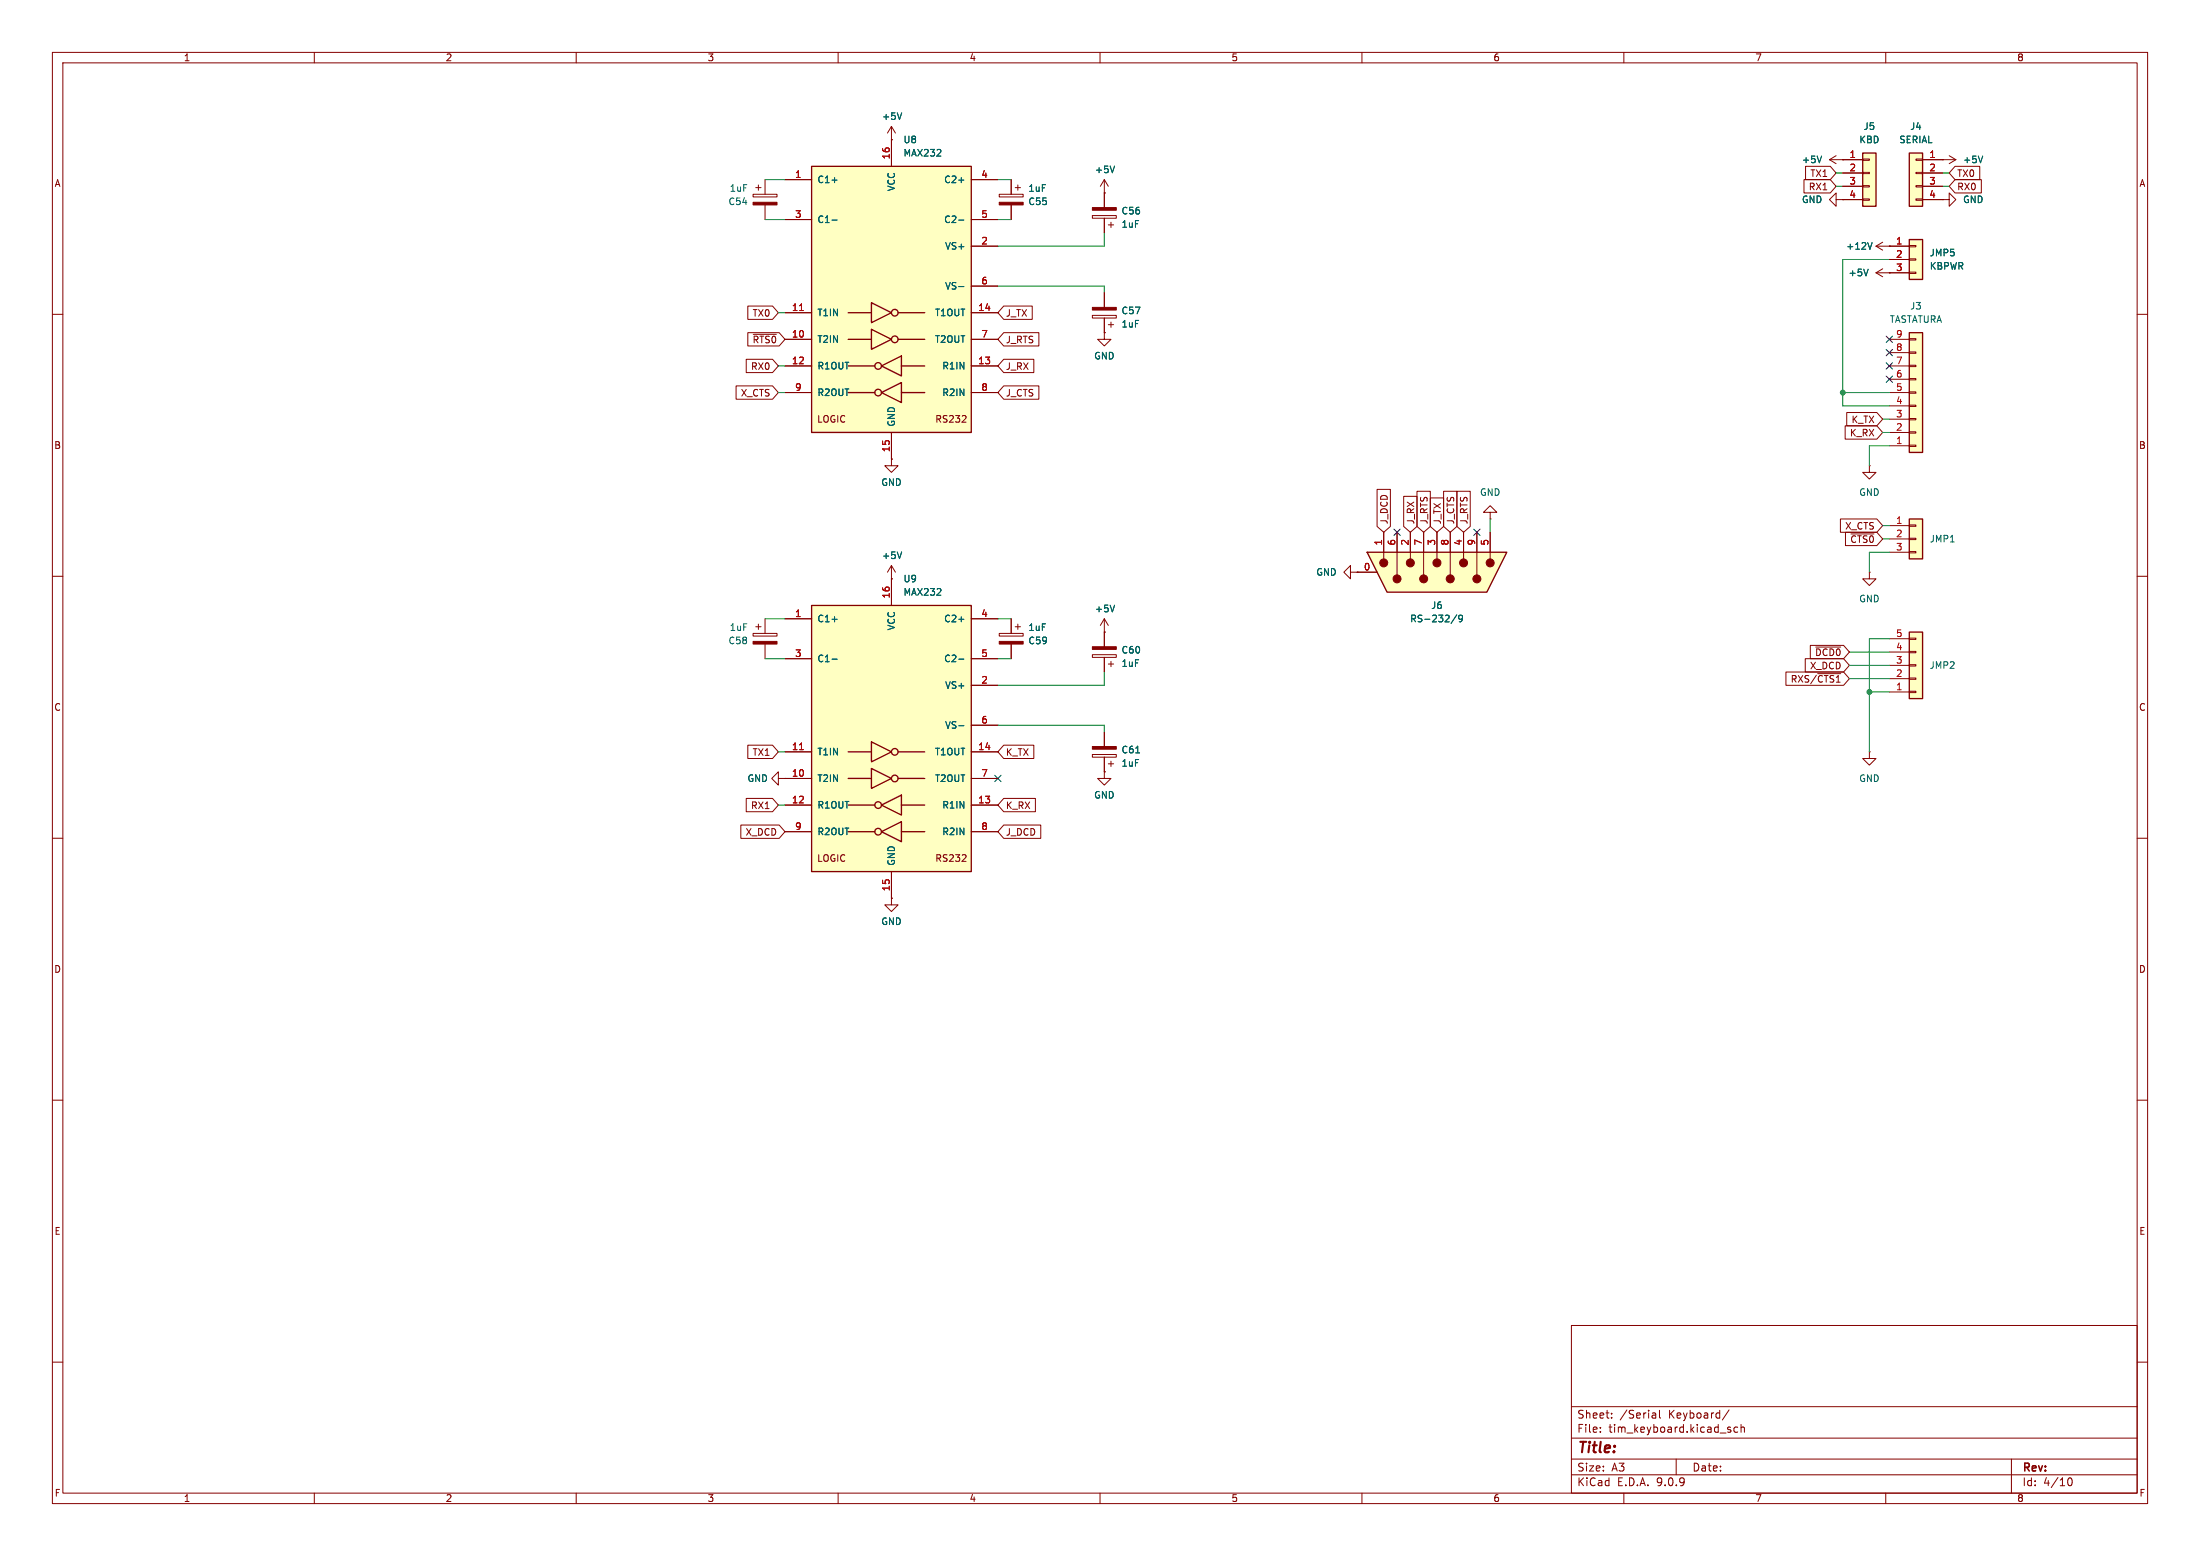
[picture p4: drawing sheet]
<svg xmlns="http://www.w3.org/2000/svg" width="420mm" height="297mm" viewBox="0 0 420 297" stroke-linecap="round" stroke-linejoin="round" font-family="sans-serif">
<g fill="none" stroke="#840000" stroke-width=".19">
<path d="M10 10h400v277h-400zM12 12h396v273h-396zM60 10v2M110 10v2M160 10v2M210 10v2M260 10v2M310 10v2M360 10v2M143.8 37.1h4.5v.5h-4.5zM144.3 35.8h1M144.8 35.3v1"/>
<path d="M146 34.3v2.8M146 39.1v2.8M358.1 47l1.3 .8M358.1 47h2.6M358.1 52.1l1.3 .7M358.1 52.1h2.6M359.4 46.2l-1.3 .8M359.4 51.3l-1.3 .8M360.7 47h.1M360.7 52.1h.1M10 60h2M408 60h2"/>
<path d="M284.5 97.8h1.2l-1.2-1.3-1.3 1.3h1.3v1.3M284.5 99.1h.1M10 110h2M408 110h2M10 160h2M148.6 148.6v-1.3l-1.3 1.3 1.3 1.3v-1.3h1.3M149.9 148.6h.1M356.9 143.5v1.3h1.2l-1.2 1.3-1.3-1.3h1.3M356.9 143.5h.1M408 160h2M10 210h2M408 210h2"/>
<path d="M300 253h108v32h-108zM10 260h2M300 278.5h108M300 274.5h108M300 268.5h108M305.5 273.2v.2M305.5 272.5v.1M307.7 270.5v.2M307.7 269.8v.1M315.6 269.7h.3l.2 .2v.8M316.1 270.6l-.5 .1M316.1 270l-.5 .1"/>
<path d="M316.8 269.2v1.3l.2 .2M320 278.5v3M330 272.9l.4 .1v.2l-.2 .2h-.3M330 272.4l.4 .1M330.1 269.1l-1.3 1.9M331.7 272.5l-.4-.1-.3 .3 .2 .6h.5M332.4 272.5l.2-.1 .3 .1 .1 .9M332.4 271.9v1.5M384 278.5v6.5M408 260h2M60 285v2M110 285v2"/>
<path d="M160 285v2M210 285v2M260 285v2M300 281.5h108M310 285v2M360 285v2M394.7 282.7l.2-.5 .2-.1a.8 .8 0 0 1 .5 .7 .8 .8 0 0 1-.5 .8l-.2-.2-.2-.4"/>
</g>
<path d="M143.8 38.6h4.5v.5h-4.5z" fill="#840000" stroke="#840000" stroke-width=".19"/>
<path d="M356.6 51.4l-.4 1.2M357.4 46.3l-.4 1.3" fill="none" stroke="#006464" stroke-width=".19"/>
<path d="M364.5 45.7h2.5v7.6h-2.5z" fill="#ffffc2"/>
<path d="M364.5 45.7h2.5v7.6h-2.5z" fill="none" stroke="#840000" stroke-width=".25"/>
<g fill="none" stroke="#840000" stroke-width=".19">
<path d="M210.8 55.9v2.8M360.7 47h3.8M360.7 49.5h3.8M360.7 52.1h3.8M364.5 46.9h1.3v.2h-1.3zM364.5 49.4h1.3v.3h-1.3zM364.5 51.9h1.3v.3h-1.3zM208.5 60.2h4.6v.5h-4.6zM210.8 60.7v2.8M211.6 62h1M212.1 61.5v1M170.2 110.5h.1"/>
<path d="M170.2 108l-.8 1.2M170.2 108l.7 1.2M170.2 108v2.5M356.9 109.2v1.3h1.2l-1.2 1.3-1.3-1.3h1.3M356.9 109.2h.1"/>
</g>
<path d="M172.1 105.4l-.4 1.2" fill="none" stroke="#006464" stroke-width=".19"/>
<path d="M208.5 58.7h4.6v.5h-4.6z" fill="#840000" stroke="#840000" stroke-width=".19"/>
<path d="M154.9 31.8h30.5v50.8h-30.5z" fill="#ffffc2"/>
<g fill="none" stroke="#840000" stroke-width=".25">
<path d="M154.9 31.8h30.5v50.8h-30.5zM161.9 59.7h4.5M166.4 57.8l3.8 1.9-3.8 1.9zM171.4 59.7h5.1M161.9 64.8h4.5M161.9 69.9h5.1M161.9 74.9h5.1M166.4 62.9l3.8 1.9-3.8 1.9zM168.3 69.9l3.8-2v3.9zM168.3 74.9l3.8-1.9v3.8zM171.4 64.8h5.1M172.1 69.9h4.4"/>
<path d="M172.1 74.9h4.4"/>
<circle cx="170.8" cy="59.7" r=".63"/>
<circle cx="167.6" cy="69.8" r=".63"/>
<circle cx="167.6" cy="74.9" r=".63"/>
<circle cx="170.8" cy="64.8" r=".63"/>
</g>
<g fill="none" stroke="#840000" stroke-width=".19">
<path d="M149.9 34.3h5M170.2 26.7h.1M170.2 24.1v7.7M170.2 24.1l-.8 1.3M170.2 24.1l.7 1.3M185.4 34.3h5.1M149.9 41.9h5M149.9 59.7h5M185.4 41.9h5.1M185.4 59.7h5.1M185.4 47h5.1M185.4 54.6h5.1"/>
<path d="M149.9 64.8h5M149.9 69.9h5M149.9 74.9h5M184.4 79.4v.5M185.4 64.8h5.1M185.4 69.9h5.1M185.4 74.9h5.1M170.2 82.6v5M183.6 80.6h.8"/>
</g>
<path d="M158.8 34.4h1M172.1 21.5l-.4 1.3M183 34.4h1M158.8 42h1M183 42h1M183 54.7h1" fill="none" stroke="#006464" stroke-width=".19"/>
<path d="M152.6 59.3h.8" fill="none" stroke="#a90000" stroke-width=".19"/>
<path d="M364.5 63.5h2.5v22.9h-2.5z" fill="#ffffc2"/>
<path d="M364.5 63.5h2.5v22.9h-2.5z" fill="none" stroke="#840000" stroke-width=".25"/>
<g fill="none" stroke="#840000" stroke-width=".19">
<path d="M360.7 77.5h3.8M360.7 74.9h3.8M360.7 72.4h3.8M360.7 69.9h3.8M360.7 67.3h3.8M360.7 64.8h3.8M364.5 79.9h1.3v.2h-1.3zM364.5 77.3h1.3v.3h-1.3zM364.5 74.8h1.3v.3h-1.3zM364.5 72.3h1.3v.2h-1.3zM364.5 69.7h1.3v.3h-1.3zM364.5 67.2h1.3v.2h-1.3z"/>
<path d="M364.5 64.6h1.3v.3h-1.3zM360.7 85.1h3.8M360.7 82.6h3.8M360.7 80h3.8M364.5 85h1.3v.2h-1.3zM364.5 82.4h1.3v.3h-1.3z"/>
</g>
<path d="M364.5 99.1h2.5v7.6h-2.5z" fill="#ffffc2"/>
<path d="M364.5 99.1h2.5v7.6h-2.5z" fill="none" stroke="#840000" stroke-width=".25"/>
<path d="M360.7 100.3h3.8M360.7 102.9h3.8M360.7 105.4h3.8M364.5 100.2h1.3v.3h-1.3zM364.5 102.7h1.3v.3h-1.3zM364.5 105.3h1.3v.2h-1.3z" fill="none" stroke="#840000" stroke-width=".19"/>
<path d="M364.5 120.7h2.5v12.7h-2.5z" fill="#ffffc2"/>
<path d="M364.5 120.7h2.5v12.7h-2.5z" fill="none" stroke="#840000" stroke-width=".25"/>
<g fill="none" stroke="#840000" stroke-width=".19">
<path d="M257.8 109.2v1.3l-1.3-1.3 1.3-1.2v1.2h1.3M259.1 109.2h.1M210.8 139.7v2.8M360.7 132.1h3.8M360.7 129.5h3.8M360.7 127h3.8M360.7 124.5h3.8M360.7 121.9h3.8M364.5 132h1.3v.2h-1.3zM364.5 129.4h1.3v.3h-1.3zM364.5 126.9h1.3v.2h-1.3zM364.5 124.3h1.3v.3h-1.3z"/>
<path d="M364.5 121.8h1.3v.2h-1.3zM208.5 144h4.6v.5h-4.6zM210.8 144.5v2.8M211.6 145.8h1M212.1 145.3v1"/>
</g>
<path d="M208.5 142.5h4.6v.5h-4.6z" fill="#840000" stroke="#840000" stroke-width=".19"/>
<path d="M216.8 143.7h.8" fill="none" stroke="#006464" stroke-width=".19"/>
<path d="M261 105.4h26.7l-3.9 7.6h-19z" fill="#ffffc2"/>
<g fill="none" stroke="#840000" stroke-width=".19">
<path d="M259.1 109.2h3.8M264.2 101.6v5.1M266.7 101.6v8.1M269.2 101.6v5.1M271.8 101.6v8.1M274.3 101.6v5.1M276.9 101.6v8.1M279.4 101.6v5.1M281.9 101.6v8.1M284.5 101.6v5.1M208.5 125h4.6v.5h-4.6zM210.8 120.7v2.7"/>
<path d="M210.8 125.5v2.8M211.6 126.7h1M212.1 126.2v1.1"/>
</g>
<path d="M261 105.4h26.7l-3.9 7.6h-19z" fill="none" stroke="#840000" stroke-width=".25"/>
<g fill="#840000" stroke="#840000" stroke-width=".19">
<path d="M208.5 123.4h4.6v.6h-4.6z"/>
<circle cx="284.5" cy="107.4" r=".76"/>
<circle cx="279.4" cy="107.4" r=".76"/>
<circle cx="274.3" cy="107.4" r=".76"/>
<circle cx="269.2" cy="107.4" r=".76"/>
<circle cx="264.2" cy="107.4" r=".76"/>
<circle cx="281.9" cy="110.5" r=".76"/>
<circle cx="276.9" cy="110.5" r=".76"/>
<circle cx="271.8" cy="110.5" r=".76"/>
<circle cx="266.7" cy="110.5" r=".76"/>
</g>
<path d="M278.1 117.4l-1.1 1.6M279.2 118l-.3 .2h-.2l-.2-.2v-.3l.2-.3h.2l.3 .3a.84 .84 0 0 1-.4 1h-.2" fill="none" stroke="#006464" stroke-width=".19"/>
<path d="M154.9 115.6h30.5v50.8h-30.5z" fill="#ffffc2"/>
<g fill="none" stroke="#840000" stroke-width=".25">
<path d="M154.9 115.6h30.5v50.8h-30.5zM161.9 143.5h4.5M161.9 148.6h4.5M161.9 153.7h5.1M161.9 158.8h5.1M166.4 141.6l3.8 1.9-3.8 1.9zM166.4 146.7l3.8 1.9-3.8 1.9zM168.3 153.7l3.8-1.9v3.8zM168.3 158.8l3.8-2v3.9zM171.4 143.5h5.1M171.4 148.6h5.1M172.1 153.7h4.4"/>
<path d="M172.1 158.8h4.4"/>
<circle cx="167.6" cy="158.7" r=".63"/>
<circle cx="167.6" cy="153.7" r=".63"/>
<circle cx="170.8" cy="143.5" r=".63"/>
<circle cx="170.8" cy="148.6" r=".63"/>
</g>
<g fill="none" stroke="#840000" stroke-width=".19">
<path d="M190.8 37.1h4.5v.5h-4.5zM193 34.3v2.8M193 39.1v2.8M193.8 35.8h1M194.3 35.3v1M210.8 36.8h.1M210.8 34.3l-.7 1.3M210.8 34.3l.8 1.3M210.8 34.3v2.5M370.8 30.5h.1M370.8 38.1h1.3v-1.3l1.3 1.3-1.3 1.3v-1.3M370.8 38.1h.1"/>
<path d="M370.8 30.5h2.6M372.1 29.7l1.3 .8M373.4 30.5l-1.3 .7M356.9 88.9v1.3h1.2l-1.2 1.2-1.3-1.2h1.3M356.9 88.9h.1M149.9 118.1h5M170.2 110.5v5.1M185.4 118.1h5.1M149.9 125.7h5M185.4 125.7h5.1M185.4 130.8h5.1M185.4 138.4h5.1"/>
<path d="M149.9 143.5h5M149.9 148.6h5M149.9 153.7h5M149.9 158.8h5M185.4 143.5h5.1M185.4 148.6h5.1M185.4 153.7h5.1M185.4 158.8h5.1M210.8 147.3v1.3h1.3l-1.3 1.3-1.3-1.3h1.3M210.8 147.3h.1M170.2 171.5v1.2h1.2l-1.2 1.3-1.3-1.3h1.3M170.2 171.5h.1"/>
<path d="M170.2 166.4v5.1M183.6 164.4h.8M184.4 163.3v.4"/>
</g>
<path d="M212.8 31.7l-.4 1.3M378.5 29.8l-.4 1.3M158.8 118.2h1M183 118.2h1M158.8 125.8h1M183 125.8h1M183 138.5h1" fill="none" stroke="#006464" stroke-width=".19"/>
<path d="M152.6 143.1h.8" fill="none" stroke="#a90000" stroke-width=".19"/>
<path d="M190.8 38.6h4.5v.5h-4.5z" fill="#840000" stroke="#840000" stroke-width=".19"/>
<path d="M364.5 29.2h2.5v10.2h-2.5z" fill="#ffffc2"/>
<path d="M364.5 29.2h2.5v10.2h-2.5z" fill="none" stroke="#840000" stroke-width=".25"/>
<g fill="none" stroke="#840000" stroke-width=".19">
<path d="M210.8 36.8v2.8M365.8 30.4h1.2v.2h-1.2zM365.8 32.9h1.2v.2h-1.2zM365.8 35.4h1.2v.3h-1.2zM365.8 38h1.2v.2h-1.2zM367 30.5h3.8M367 33h3.8M367 35.6h3.8M367 38.1h3.8M208.5 41.1h4.6v.6h-4.6zM210.8 41.7v2.8M211.6 42.9h1"/>
<path d="M212.1 42.4v1M170.2 87.6v1.3h1.2l-1.2 1.3-1.3-1.3h1.3M170.2 87.6h.1M193 118.1v2.8M193.8 119.6h1M194.3 119.1v1M190.8 120.9h4.5v.5h-4.5zM193 122.9v2.8"/>
</g>
<g fill="#840000" stroke="#840000" stroke-width=".19">
<path d="M208.5 39.6h4.6v.5h-4.6z"/>
<path d="M190.8 122.4h4.5v.5h-4.5z"/>
</g>
<path d="M355.6 29.2h2.5v10.2h-2.5z" fill="#ffffc2"/>
<path d="M355.6 29.2h2.5v10.2h-2.5z" fill="none" stroke="#840000" stroke-width=".25"/>
<g fill="none" stroke="#840000" stroke-width=".19">
<path d="M149.9 34.3h5M170.2 26.7h.1M170.2 26.7v5.1M185.4 34.3h5.1M193 34.3v2.8M193 39.1v2.8M210.8 36.8h.1M210.8 36.8v2.8M344.4 34.3h5l1.1 1.3-1.1 1.2h-5zM344.7 31.7h4.7l1.1 1.3-1.1 1.3h-4.7zM349.2 30.5h6.4M349.2 30.5l1.3 .7"/>
<path d="M350.5 38.1v1.3l-1.3-1.3 1.3-1.3v1.3h1.3M350.5 29.7l-1.3 .8M351.8 38.1h.1M351.8 30.5h.1M351.8 33h3.8M351.8 35.6h3.8M351.8 38.1h3.8M355.6 30.4h1.3v.2h-1.3zM355.6 32.9h1.3v.2h-1.3zM355.6 35.4h1.3v.3h-1.3zM355.6 38h1.3v.2h-1.3zM367 30.5h3.8"/>
<path d="M367 33h3.8M367 35.6h3.8M367 38.1h3.8M370.8 30.5h.1M370.8 38.1h.1M373.2 34.3h5v2.5h-5l-1.1-1.2zM373.2 31.7h4.7v2.6h-4.7l-1.1-1.3zM142.8 58.4h4.7l1.1 1.3-1.1 1.3h-4.7zM149.9 41.9h5M149.9 59.7h5M185.4 47h5.1M185.4 41.9h5.1"/>
<path d="M185.4 59.7h5.1M185.4 54.6h5.1M191.6 58.4h5.5v2.6h-5.5l-1.1-1.3zM210.8 41.7v2.8M210.8 55.9v2.8M360.7 47h.1M360.7 52.1h.1M360.7 47h3.8M360.7 49.5h3.8M360.7 52.1h3.8M140.5 73.7h7l1.1 1.2-1.1 1.3h-7zM142.5 68.6h5l1.1 1.3-1.1 1.2h-5z"/>
<path d="M142.8 63.5h5.9l1.2 1.3-1.2 1.2h-5.9zM143.8 63.8h4.4M149.9 64.8h5M149.9 69.9h5M149.9 74.9h5M185.4 64.8h5.1M185.4 69.9h5.1M185.4 74.9h5.1M191.6 68.6h5.8v2.5h-5.8l-1.1-1.2zM191.6 73.7h6.7v2.5h-6.7l-1.1-1.3zM191.6 63.5h6.7v2.5h-6.7l-1.1-1.2zM210.8 63.5v1.3h1.3l-1.3 1.2-1.3-1.2h1.3"/>
<path d="M210.8 63.5h.1M210.8 60.7v2.8M352.5 78.7h5.8l1.1 1.3-1.1 1.3h-5.8zM170.2 87.6h.1M170.2 82.6v5M262.9 93.4h2.5v7.1l-1.2 1.1-1.3-1.1zM268 94.7h2.5v5.8l-1.3 1.1-1.2-1.1zM270.5 93.8h2.6v6.7l-1.3 1.1-1.3-1.1zM273 95h2.6v5.5l-1.3 1.1-1.3-1.1zM275.6 93.8h2.5v6.7l-1.2 1.1-1.3-1.1zM278.1 93.8h2.6v6.7l-1.3 1.1-1.3-1.1zM351.3 99.1h7l1.1 1.2-1.1 1.3h-7z"/>
<path d="M352.2 81.3h6.1l1.1 1.3-1.1 1.2h-6.1zM144.3 119.6h1M144.8 119.1v1M146 118.1v2.8M149.9 118.1h5M170.2 110.5h.1M170.2 110.5v5.1M185.4 118.1h5.1M193 118.1v2.8M210.8 118.1l-.7 1.3M210.8 118.1l.8 1.3M210.8 118.1v5.3"/>
<path d="M259.1 109.2h.1M259.1 109.2h3.8M264.2 101.6v3.8M266.7 101.6v3.8M269.2 101.6v3.8M271.8 101.6v3.8M274.3 101.6v3.8M276.9 101.6v3.8M279.4 101.6v3.8M281.9 101.6v3.8M284.5 101.6v3.8M352.3 101.6h6l1.1 1.3-1.1 1.2h-6z"/>
<path d="M353.4 101.9h4.4M143.8 120.9h4.5v.5h-4.5zM146 122.9v2.8M149.9 125.7h5M185.4 125.7h5.1M185.4 130.8h5.1M185.4 138.4h5.1M193 122.9v2.8M210.8 120.7h.1M210.8 125.5v2.8M210.8 139.7v2.8M340.9 128.3h11l1.2 1.2-1.2 1.3h-11z"/>
<path d="M344.6 125.7h7.3l1.2 1.3-1.2 1.3h-7.3zM345.6 123.2h6.3l1.2 1.3-1.2 1.2h-6.3zM346.6 123.5h4.8M347 128.6h4.4M141.4 157.5h7.3l1.2 1.3-1.2 1.2h-7.3zM142.5 152.4h5l1.1 1.3-1.1 1.2h-5zM142.8 142.2h4.7l1.1 1.3-1.1 1.3h-4.7zM149.9 148.6h.1M149.9 143.5h5M149.9 148.6h5M149.9 153.7h5M149.9 158.8h5"/>
<path d="M185.4 143.5h5.1M185.4 148.6h5.1M185.4 153.7h5.1M185.4 158.8h5.1M191.6 142.2h5.8v2.6h-5.8l-1.1-1.3zM191.6 152.4h6.1v2.5h-6.1l-1.1-1.2zM191.6 157.5h7.1v2.5h-7.1l-1.1-1.2zM210.8 147.3h.1M210.8 144.5v2.8M170.2 171.5h.1M170.2 166.4v5.1"/>
</g>
<g fill="none" stroke="#006464" stroke-width=".19">
<path d="M158.8 34.4h1M172.1 21.5l-.4 1.3M183 34.4h1M212.8 31.7l-.4 1.3M347.7 29.8l-.4 1.3M378.5 29.8l-.4 1.3M158.8 42h1M183 42h1M183 54.7h1M356.6 51.4l-.4 1.2M357.4 46.3l-.4 1.3M158.8 118.2h1"/>
<path d="M172.1 105.4l-.4 1.2M183 118.2h1M212.8 115.5l-.4 1.3M278.1 117.4l-1.1 1.6M279.2 118l-.3 .2h-.2l-.2-.2v-.3l.2-.3h.2l.3 .3a.84 .84 0 0 1-.4 1h-.2M158.8 125.8h1M183 125.8h1M183 138.5h1M216.8 143.7h.8"/>
</g>
<path d="M143.8 122.4h4.5v.5h-4.5z" fill="#840000" stroke="#840000" stroke-width=".19"/>
<g fill="none" stroke="#009600" stroke-width=".19">
<path d="M146 34.3h3.9M190.5 34.3h2.5M350.5 35.6h1.3M350.5 33h1.3M370.8 35.6h1.3M370.8 33h1.3M146 41.9h3.9M148.6 59.7h1.3M190.5 54.6h20.3v1.3M190.5 41.9h2.5M210.8 44.5v2.5h-20.3M360.7 49.5h-8.9v28h8.9"/>
<path d="M148.6 74.9h1.3M148.6 69.9h1.3M351.8 74.9h8.9M284.5 99.1v2.5M359.4 80h1.3M359.4 82.6h1.3M360.7 85.1h-3.8v3.8M146 118.1h3.9M190.5 118.1h2.5M359.4 102.9h1.3M359.4 100.3h1.3M360.7 105.4h-3.8v3.8"/>
<path d="M146 125.7h3.9M190.5 138.4h20.3v1.3M190.5 125.7h2.5M210.8 128.3v2.5h-20.3M353.1 124.5h7.6M353.1 129.5h7.6M353.1 127h7.6M356.9 132.1h3.8M360.7 121.9h-3.8v21.6M148.6 153.7h1.3M148.6 143.5h1.3"/>
</g>
<g fill="none" stroke="#000084" stroke-width=".19">
<path d="M360.1 71.8l1.2 1.2M360.1 66.7l1.2 1.2M360.1 69.2l1.2 1.3M360.1 64.2l1.2 1.2M361.3 71.8l-1.2 1.2M361.3 66.7l-1.2 1.2M361.3 69.2l-1.2 1.3M361.3 64.2l-1.2 1.2M266.1 101l1.2 1.2M267.3 101l-1.2 1.2M281.3 101l1.2 1.2M282.5 101l-1.2 1.2"/>
<path d="M189.9 148l1.2 1.2M191.1 148l-1.2 1.2"/>
</g>
<path d="M152.6 59.3h.8M152.6 143.1h.8" fill="none" stroke="#a90000" stroke-width=".19"/>
<g fill="#009600" stroke="#009600" stroke-width=".19">
<circle cx="351.8" cy="74.9" r=".46"/>
<circle cx="356.9" cy="132.1" r=".46"/>
</g>
<text font-size="2.8" fill="#840000" x="301" y="277.9">Title:</text>
<g font-size="2.1" fill="#840000">
<text x="301" y="273.7">File:</text>
<text x="301" y="271">Sheet:</text>
<text x="307.1" y="273.7">tim_keyboard.kicad_sch</text>
<text x="309.2" y="271">/Serial</text>
<text x="318.6" y="271">Keyboard/</text>
<text x="301" y="281.1">Size:</text>
<text x="307.6" y="281.1">A3</text>
<text x="323" y="281.1">Date:</text>
<text x="386" y="281.3">Rev:</text>
<text x="301" y="283.9">KiCad</text>
<text x="308.7" y="283.9">E.D.A.</text>
<text x="316.3" y="283.9">9.0.9</text>
<text x="386" y="283.9">Id:</text>
<text x="390.1" y="283.9">4/10</text>
</g>
<g font-size="1.8" fill="#840000">
<text x="35" y="11.9">1</text>
<text x="85" y="11.9">2</text>
<text x="135" y="11.9">3</text>
<text x="185" y="11.9">4</text>
<text x="235" y="11.9">5</text>
<text x="285" y="11.9">6</text>
<text x="335" y="11.9">7</text>
<text x="385" y="11.9">8</text>
<text x="10.3" y="35.9">A</text>
<text x="345.5" y="34">TX1</text>
<text x="373.5" y="34">TX0</text>
<text x="408.3" y="35.9">A</text>
<text x="345.2" y="36.5">RX1</text>
<text x="373.5" y="36.5">RX0</text>
<text x="143.6" y="65.7">~{RTS0}</text>
<text x="143.6" y="60.6">TX0</text>
<text x="191.9" y="60.6">J_TX</text>
<text x="191.9" y="65.7">J_RTS</text>
<text x="143.3" y="70.8">RX0</text>
<text x="191.9" y="70.8">J_RX</text>
<text x="141.3" y="75.9">X_CTS</text>
<text x="191.9" y="75.9">J_CTS</text>
<text x="155.9" y="80.9">LOGIC</text>
<text x="178.5" y="80.9">RS232</text>
<text x="353.1" y="83.5">K_RX</text>
<text x="353.4" y="81">K_TX</text>
<text x="10.3" y="85.9">B</text>
<text x="408.2" y="85.9">B</text>
<text x="265.1" y="100.2" transform="rotate(-90 265.1 100.2)">J_DCD</text>
<text x="270.2" y="100.2" transform="rotate(-90 270.2 100.2)">J_RX</text>
<text x="272.7" y="100.2" transform="rotate(-90 272.7 100.2)">J_RTS</text>
<text x="275.3" y="100.2" transform="rotate(-90 275.3 100.2)">J_TX</text>
<text x="277.8" y="100.2" transform="rotate(-90 277.8 100.2)">J_CTS</text>
<text x="280.4" y="100.2" transform="rotate(-90 280.4 100.2)">J_RTS</text>
<text x="352.2" y="101.3">X_CTS</text>
<text x="353.1" y="103.8">~{CTS0}</text>
<text x="346.4" y="125.4">~{DCD0}</text>
<text x="341.8" y="130.5">RXS/~{CTS1}</text>
<text x="345.4" y="128">X_DCD</text>
<text x="10.3" y="135.9">C</text>
<text x="408.2" y="135.9">C</text>
<text x="143.6" y="144.5">TX1</text>
<text x="191.9" y="144.5">K_TX</text>
<text x="143.3" y="154.6">RX1</text>
<text x="191.9" y="154.6">K_RX</text>
<text x="142.2" y="159.7">X_DCD</text>
<text x="191.9" y="159.7">J_DCD</text>
<text x="155.9" y="164.7">LOGIC</text>
<text x="178.5" y="164.7">RS232</text>
<text x="10.3" y="185.9">D</text>
<text x="408.2" y="185.9">D</text>
<text x="10.3" y="235.9">E</text>
<text x="408.3" y="235.9">E</text>
<text x="10.3" y="285.9">F</text>
<text x="35" y="286.9">1</text>
<text x="85" y="286.9">2</text>
<text x="135" y="286.9">3</text>
<text x="185" y="286.9">4</text>
<text x="235" y="286.9">5</text>
<text x="285" y="286.9">6</text>
<text x="335" y="286.9">7</text>
<text x="385" y="286.9">8</text>
<text x="408.3" y="285.9">F</text>
</g>
<g font-size="1.8" fill="#006464">
<text x="168.3" y="23.1">+5V</text>
<text x="172.4" y="27.5">U8</text>
<text x="354.9" y="27.5">KBD</text>
<text x="355.7" y="25">J5</text>
<text x="362.5" y="27.5">SERIAL</text>
<text x="364.6" y="25">J4</text>
<text x="156" y="35.2">C1+</text>
<text x="172.4" y="30.1">MAX232</text>
<text x="180.1" y="35.2">C2+</text>
<text x="208.9" y="33.2">+5V</text>
<text x="343.9" y="31.3">+5V</text>
<text x="374.7" y="31.3">+5V</text>
<text x="139" y="39.3">C54</text>
<text x="139.2" y="36.8">1uF</text>
<text x="171" y="36.6" transform="rotate(-90 171 36.6)">VCC</text>
<text x="196.2" y="36.8">1uF</text>
<text x="196.2" y="39.3">C55</text>
<text x="214" y="41.1">C56</text>
<text x="343.9" y="39">GND</text>
<text x="374.7" y="39">GND</text>
<text x="156" y="42.8">C1-</text>
<text x="180.1" y="42.8">C2-</text>
<text x="180.3" y="47.9">VS+</text>
<text x="214" y="43.7">1uF</text>
<text x="352.3" y="47.9">+12V</text>
<text x="352.8" y="52.9">+5V</text>
<text x="368.3" y="49.1">JMP5</text>
<text x="368.3" y="51.7">KBPWR</text>
<text x="180.3" y="55.5">VS-</text>
<text x="364.6" y="59.3">J3</text>
<text x="156" y="60.6">T1IN</text>
<text x="156" y="65.6">T2IN</text>
<text x="178.4" y="60.6">T1OUT</text>
<text x="178.4" y="65.6">T2OUT</text>
<text x="214" y="62.7">1uF</text>
<text x="214" y="60.2">C57</text>
<text x="360.7" y="61.8">TASTATURA</text>
<text x="156" y="70.7">R1OUT</text>
<text x="179.8" y="70.7">R1IN</text>
<text x="208.8" y="68.8">GND</text>
<text x="156" y="75.8">R2OUT</text>
<text x="179.8" y="75.8">R2IN</text>
<text x="171" y="81.5" transform="rotate(-90 171 81.5)">GND</text>
<text x="168.1" y="92.9">GND</text>
<text x="282.4" y="94.8">GND</text>
<text x="354.8" y="94.8">GND</text>
<text x="168.3" y="106.9">+5V</text>
<text x="368.3" y="103.7">JMP1</text>
<text x="172.4" y="111.4">U9</text>
<text x="172.4" y="113.9">MAX232</text>
<text x="251.2" y="110.1">GND</text>
<text x="156" y="119">C1+</text>
<text x="180.1" y="119">C2+</text>
<text x="208.9" y="117.1">+5V</text>
<text x="269.1" y="119">RS-232/9</text>
<text x="273.1" y="116.4">J6</text>
<text x="354.8" y="115.2">GND</text>
<text x="139" y="123.2">C58</text>
<text x="139.2" y="120.6">1uF</text>
<text x="171" y="120.4" transform="rotate(-90 171 120.4)">VCC</text>
<text x="196.2" y="120.6">1uF</text>
<text x="196.2" y="123.2">C59</text>
<text x="214" y="124.9">C60</text>
<text x="156" y="126.6">C1-</text>
<text x="180.1" y="126.6">C2-</text>
<text x="180.3" y="131.7">VS+</text>
<text x="214" y="127.5">1uF</text>
<text x="368.3" y="127.9">JMP2</text>
<text x="180.3" y="139.3">VS-</text>
<text x="214" y="144">C61</text>
<text x="142.6" y="149.5">GND</text>
<text x="156" y="144.4">T1IN</text>
<text x="156" y="149.5">T2IN</text>
<text x="178.4" y="144.4">T1OUT</text>
<text x="178.4" y="149.5">T2OUT</text>
<text x="214" y="146.5">1uF</text>
<text x="354.8" y="149.5">GND</text>
<text x="156" y="154.5">R1OUT</text>
<text x="179.8" y="154.5">R1IN</text>
<text x="208.8" y="152.6">GND</text>
<text x="156" y="159.6">R2OUT</text>
<text x="179.8" y="159.6">R2IN</text>
<text x="171" y="165.4" transform="rotate(-90 171 165.4)">GND</text>
<text x="168.1" y="176.8">GND</text>
</g>
<g font-size="1.8" fill="#a90000">
<text x="151.7" y="34">1</text>
<text x="169.9" y="30.5" transform="rotate(-90 169.9 30.5)">16</text>
<text x="187.3" y="34">4</text>
<text x="353" y="30.2">1</text>
<text x="353" y="32.8">2</text>
<text x="353" y="35.3">3</text>
<text x="368.2" y="30.2">1</text>
<text x="368.2" y="32.8">2</text>
<text x="368.2" y="35.3">3</text>
<text x="151.7" y="41.7">3</text>
<text x="187.3" y="41.7">5</text>
<text x="353" y="37.8">4</text>
<text x="368.2" y="37.8">4</text>
<text x="187.3" y="46.7">2</text>
<text x="361.9" y="46.7">1</text>
<text x="361.9" y="49.3">2</text>
<text x="361.9" y="51.8">3</text>
<text x="151.1" y="59.4">11</text>
<text x="186.6" y="59.4">14</text>
<text x="187.3" y="54.4">6</text>
<text x="151.1" y="64.5">10</text>
<text x="187.3" y="64.5">7</text>
<text x="361.9" y="64.5">9</text>
<text x="151.1" y="69.6">12</text>
<text x="186.6" y="69.6">13</text>
<text x="361.9" y="69.6">7</text>
<text x="361.9" y="67.1">8</text>
<text x="151.7" y="74.7">9</text>
<text x="187.3" y="74.7">8</text>
<text x="361.9" y="77.2">4</text>
<text x="361.9" y="74.7">5</text>
<text x="361.9" y="72.1">6</text>
<text x="361.9" y="82.3">2</text>
<text x="361.9" y="79.8">3</text>
<text x="169.9" y="86.4" transform="rotate(-90 169.9 86.4)">15</text>
<text x="361.9" y="84.8">1</text>
<text x="361.9" y="100.1">1</text>
<text x="263.9" y="104.2" transform="rotate(-90 263.9 104.2)">1</text>
<text x="266.4" y="104.2" transform="rotate(-90 266.4 104.2)">6</text>
<text x="269" y="104.2" transform="rotate(-90 269 104.2)">2</text>
<text x="271.5" y="104.2" transform="rotate(-90 271.5 104.2)">7</text>
<text x="274.1" y="104.2" transform="rotate(-90 274.1 104.2)">3</text>
<text x="276.6" y="104.2" transform="rotate(-90 276.6 104.2)">8</text>
<text x="279.1" y="104.2" transform="rotate(-90 279.1 104.2)">4</text>
<text x="281.7" y="104.2" transform="rotate(-90 281.7 104.2)">9</text>
<text x="284.2" y="104.2" transform="rotate(-90 284.2 104.2)">5</text>
<text x="361.9" y="102.6">2</text>
<text x="361.9" y="105.2">3</text>
<text x="260.3" y="109">0</text>
<text x="151.7" y="117.9">1</text>
<text x="169.9" y="114.3" transform="rotate(-90 169.9 114.3)">16</text>
<text x="187.3" y="117.9">4</text>
<text x="151.7" y="125.5">3</text>
<text x="187.3" y="125.5">5</text>
<text x="361.9" y="124.2">4</text>
<text x="361.9" y="121.7">5</text>
<text x="187.3" y="130.6">2</text>
<text x="361.9" y="131.8">1</text>
<text x="361.9" y="129.3">2</text>
<text x="361.9" y="126.7">3</text>
<text x="151.1" y="143.3">11</text>
<text x="186.6" y="143.3">14</text>
<text x="187.3" y="138.2">6</text>
<text x="151.1" y="148.3">10</text>
<text x="187.3" y="148.3">7</text>
<text x="151.1" y="153.4">12</text>
<text x="186.6" y="153.4">13</text>
<text x="151.7" y="158.5">9</text>
<text x="187.3" y="158.5">8</text>
<text x="169.9" y="170.2" transform="rotate(-90 169.9 170.2)">15</text>
</g>
</svg>
